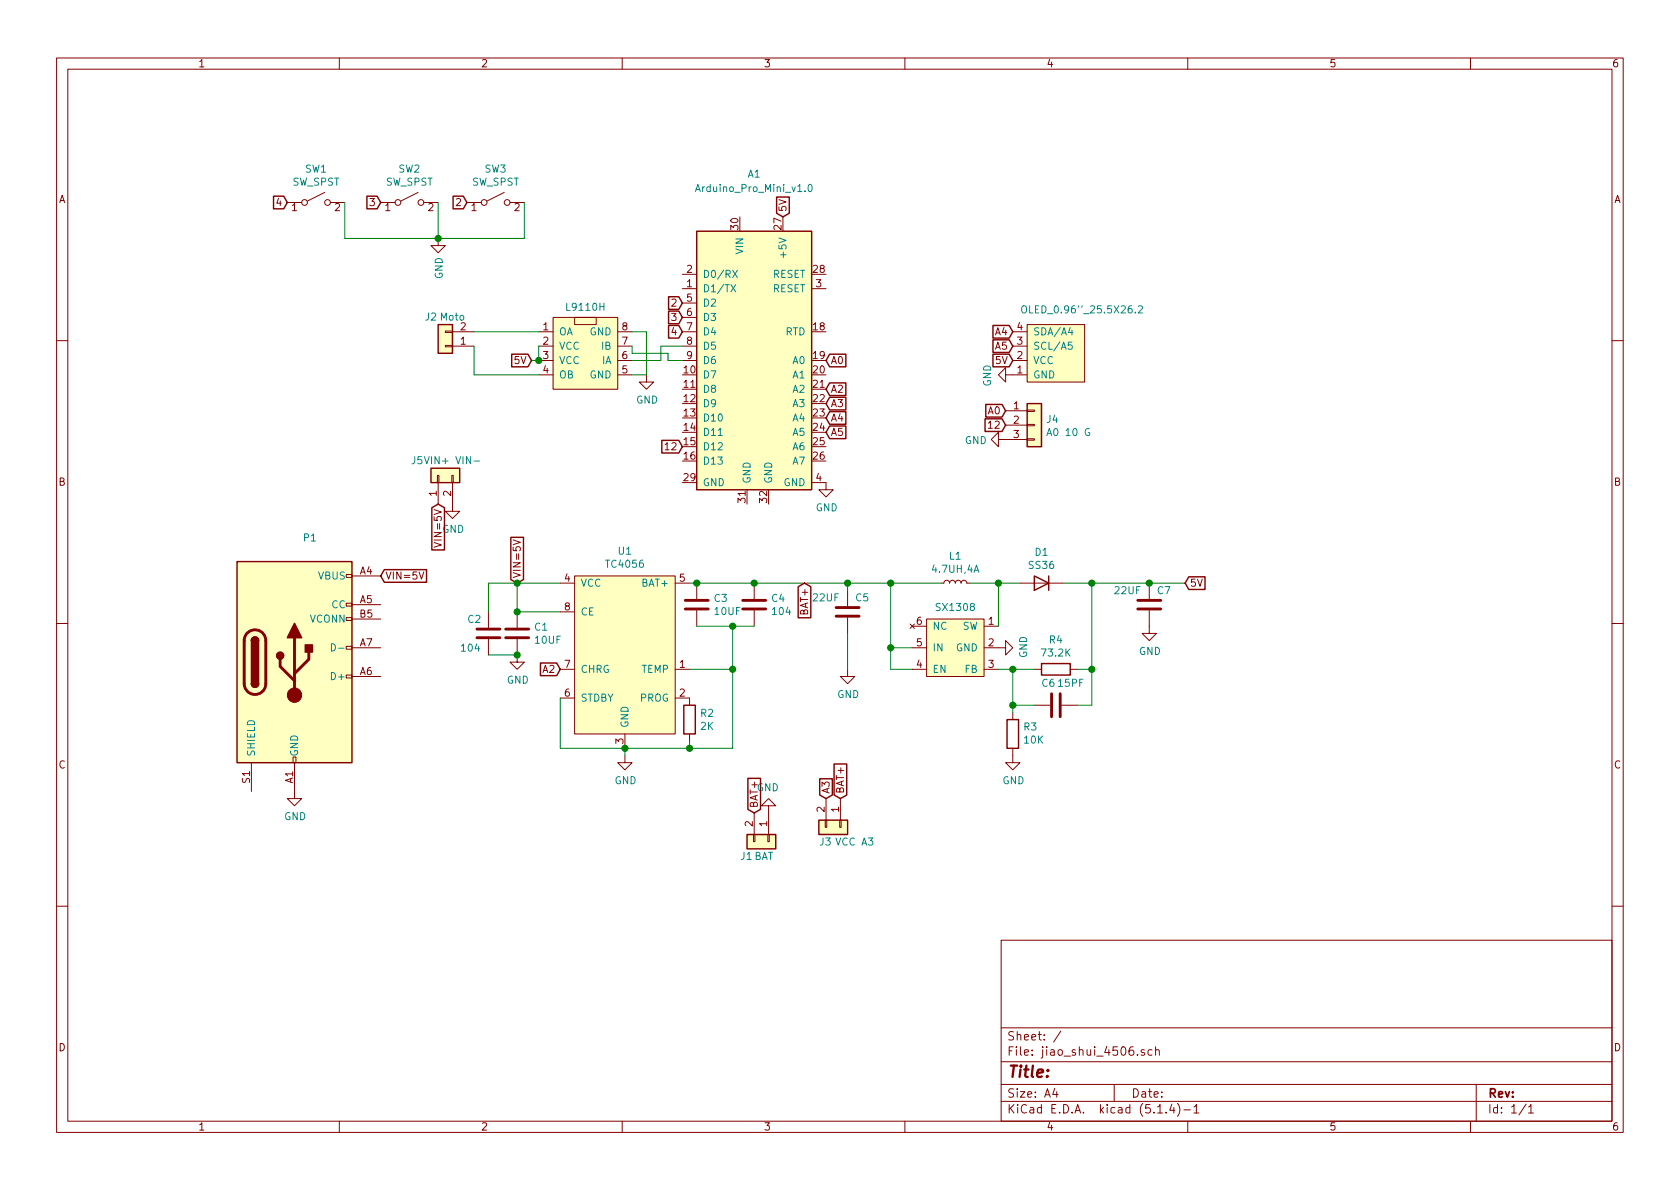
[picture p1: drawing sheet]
<svg xmlns="http://www.w3.org/2000/svg" width="297mm" height="210mm" viewBox="0 0 297 210" stroke-linecap="round" stroke-linejoin="round" font-family="sans-serif">
<g fill="none" stroke="#840000" stroke-width=".18">
<path d="M10 10.3h277v189.9h-277zM12 12.2h273v186.1h-273zM60 10.3v1.9M110 10.3v1.9M160 10.3v1.9M210 10.3v1.9M260 10.3v1.9M50.8 35.8h2.5M57.4 34l-3 1.6M58.4 35.8h2.6M67.3 35.8h2.5M73.9 34l-3 1.6"/>
<path d="M74.9 35.8h2.6M82.5 35.8h2.6M89.2 34l-3.1 1.6M90.2 35.8h2.5M77.5 42.2v1.2h1.2l-1.2 1.3-1.3-1.3h1.3M78.7 58.5h1.3v.3h-1.3zM80 58.7h3.8M95.2 58.7h2.6M97.8 56.1h11.4v12.7h-11.4zM101.6 56.1h3.8v1.3h-3.8zM109.2 58.7h2.6M120.6 58.7h2.6"/>
<path d="M120.6 51h2.6M120.6 48.5h2.6M120.6 53.6h2.6M120.6 56.1h2.6M143.5 51h2.5M179.1 58.7h2.5M181.6 57.4h10.2v10.2h-10.2zM10 60.2h2M78.7 61.1h1.3v.2h-1.3zM80 61.2h3.8M95.2 61.2h2.6M95.2 63.7h2.6"/>
<path d="M95.2 66.3h2.6M109.2 61.2h2.6M109.2 63.7h2.6M109.2 66.3h2.6M114.3 66.3v1.3h1.3l-1.3 1.2-1.3-1.2h1.3M120.6 61.2h2.6M120.6 63.7h2.6M176.5 77.7v-1.3l-1.2 1.3 1.2 1.3v-1.3h5.1M177.8 66.3v-1.3l-1.3 1.3 1.3 1.3v-1.3h3.8M177.8 72.6h3.8M177.8 75.2h3.8M179.1 61.2h2.5"/>
<path d="M179.1 63.7h2.5M181.6 77.6h1.3v.2h-1.3zM181.6 72.5h1.3v.3h-1.3zM181.6 75.1h1.3v.2h-1.3zM285 60.2h2M76.8 95.9l1.2 .5-1.2 .4M77.3 84.1h.3v1.2h-.3zM77.5 85.3v3.8M79.9 84.1h.2v1.2h-.2zM80 85.3v5.1h1.3l-1.3 1.3-1.3-1.3h1.3M90.7 95.5l1.3 .4-1.3 .4M143.5 85.3h2.5v1.3h1.3l-1.3 1.3-1.2-1.3h1.2"/>
<path d="M10 110.3h2M61.2 119.4h1v.5h-1zM61.2 114.3h1v.5h-1zM61.2 109.2h1v.5h-1zM61.2 106.7h1v.5h-1zM61.2 101.6h1v.5h-1zM62.2 114.5h5.1M62.2 101.8h5.1M62.2 106.9h5.1M62.2 119.6h5.1M62.2 109.5h5.1M74.1 101.1l.4 1.3 .4-1.3"/>
<path d="M86.4 108.2v2.8M86.4 113v2.8M91.4 113v4.1h1.3l-1.3 1.3-1.2-1.3h1.2M91.4 108.2v2.8M99.1 118.4h2.5M99.1 103.1h2.5M99.1 108.2h2.5M101.6 101.8h17.8v28h-17.8zM119.4 118.4h2.5M119.4 103.1h2.5M123.2 103.1v2.8M123.2 107.9v2.8"/>
<path d="M133.3 103.1v2.8M133.3 107.9v2.8M149.9 118.4v1.2h1.2l-1.2 1.3-1.3-1.3h1.3M149.9 104.4v2.8M149.9 109.2v2.8M160.9 110.4l.8 .7M161.3 110.7h2.5M161.3 114.5h2.5M161.3 118.4h2.5M161.7 110.4l-.8 .7M163.8 109.5h10.2v10.1h-10.2zM166.4 103.1h.5l.1-.3 .3-.2 .4 .1 .2 .4 .1-.3 .3-.2 .4 .1 .2 .4 .1-.3 .3-.2 .4 .1 .2 .4 .2-.3 .2-.2 .5 .1 .1 .4h.5"/>
<path d="M174 114.5h3.8v-1.2l1.3 1.2-1.3 1.3v-1.3M174 110.7h2.5M174 118.4h2.5M180.3 103.1h7.7M182.9 118.4h1.2M189.2 118.4h1.3M203.2 107.9v4.1h1.3l-1.3 1.3-1.3-1.3h1.3M203.2 103.1v2.8M285 110.3h2M44.4 134.9v5M51.8 133.9h.5v1h-.5zM52.1 134.9v6.3h1.2l-1.2 1.3-1.3-1.3h1.3"/>
<path d="M99.1 123.4h2.5M110.5 133.6v1.3h1.3l-1.3 1.2-1.3-1.2h1.3M110.5 129.8v2.5M119.4 123.4h2.5v1.3M121.9 129.8v1.3M179.1 132.3v2.6h1.2l-1.2 1.2-1.3-1.2h1.3M179.1 126v1.2M182.9 124.7h2.8M187.7 124.7h2.8M133.2 147.6h.3v1.2h-.3zM133.3 143.8v3.8M135.8 147.6h.2v1.2h-.2z"/>
<path d="M135.9 142.5h1.3l-1.3-1.3-1.3 1.3h1.3v5.1M145.9 145h.3v1.3h-.3zM146 141.2v3.8M148.5 145h.2v1.3h-.2zM148.6 141.2v3.8M10 160.2h2M177 166.3h108v32h-108zM285 160.2h2M60 198.3v1.9M110 198.3v1.9M160 198.3v1.9M177 194.8h108"/>
<path d="M177 191.8h108M177 187.8h108M177 181.8h108M186.5 192.5l-.4 1h1M186.8 193v1M187.6 182.3l-1.3 2M197 191.8v3M201.1 186.5v.1M202.3 185.7a.37 .37 0 0 0-.5 .1v.2l.5 .2 .1 .1-.2 .3-.4-.1M203.7 185.7l-.4-.1-.3 .3v.6l.3 .1 .4-.1M204.3 185.7h.1a.37 .37 0 0 1 .6 .1v.8M204.3 185.1v1.5"/>
<path d="M204.7 196.8h.8M206.2 196.7v.1M207.2 195.2l-.4 1.1h.9M207.5 195.8v1M208.2 195.1a1.71 1.71 0 0 1 0 2.3M209.3 196.3h1.2M210 198.3v1.9M211.1 195.8l.4-.5v1.5M211.1 196.8h.9M260 198.3v1.9M261 191.8v6.5M269.8 195.2l-1.2 2"/>
<path d="M270.3 195.8l.4-.5v1.5M270.3 196.8h.8"/>
<circle cx="53.8" cy="35.8" r=".51"/>
<circle cx="57.9" cy="35.8" r=".51"/>
<circle cx="70.4" cy="35.8" r=".51"/>
<circle cx="74.4" cy="35.8" r=".51"/>
<circle cx="85.6" cy="35.8" r=".51"/>
<circle cx="89.7" cy="35.8" r=".51"/>
</g>
<g fill="#ffffc2" stroke="#ffffc2" stroke-width=".18">
<path d="M163.8 109.5h10.2v10.1h-10.2z"/>
<path d="M97.8 56.1h11.4v12.7h-11.4z"/>
<path d="M77.5 57.4h2.5v5.1h-2.5z"/>
<path d="M181.6 57.4h10.2v10.2h-10.2z"/>
<path d="M181.6 71.4h2.5v7.6h-2.5z"/>
<path d="M123.2 40.9h20.3v45.7h-20.3z"/>
<path d="M101.6 101.8h17.8v28h-17.8z"/>
<path d="M76.2 82.8h5.1v2.5h-5.1z"/>
<path d="M144.8 145h5.1v2.6h-5.1z"/>
<path d="M132.1 147.6h5.1v2.5h-5.1z"/>
<path d="M41.9 99.3h20.3v35.6h-20.3z"/>
</g>
<g fill="none" stroke="#840000" stroke-width=".25">
<path d="M48.4 34.7h1.8l.6 1.1-.6 1.1h-1.8zM64.9 34.7h1.8l.6 1.1-.6 1.1h-1.8zM80.1 34.7h1.8l.6 1.1-.6 1.1h-1.8zM137.3 34.8h2.2v2.9l-1.1 .6-1.1-.6zM77.5 57.4h2.5v5.1h-2.5zM118.2 57.6h1.8l.6 1.1-.6 1.1h-1.8zM118.2 55h1.8l.6 1.1-.6 1.1h-1.8zM118.2 52.5h1.8l.6 1.1-.6 1.1h-1.8zM123.2 40.9h20.3v45.7h-20.3zM175.6 57.6h2.8l.7 1.1-.7 1.1h-2.8zM90.5 62.6h2.8l.7 1.1-.7 1.2h-2.8zM117 77.9h3l.6 1.1-.6 1.1h-3z"/>
<path d="M146.7 62.6h2.9v2.3h-2.9l-.7-1.2zM146.7 70.3h2.9v2.2h-2.9l-.7-1.1zM146.7 67.7h2.9v2.2h-2.9l-.7-1.1zM146.7 72.8h2.9v2.2h-2.9l-.7-1.1zM146.7 75.3h2.9v2.3h-2.9l-.7-1.2zM174.2 74.1h3l.6 1.1-.6 1.1h-3zM174.3 71.5h2.9l.6 1.1-.6 1.2h-2.9zM175.6 62.6h2.8l.7 1.1-.7 1.2h-2.8zM175.6 60.1h2.8l.7 1.1-.7 1.1h-2.8zM181.6 71.4h2.5v7.6h-2.5zM41.9 99.3h20.3v35.6h-20.3zM76.2 82.8h5.1v2.5h-5.1z"/>
<path d="M76.4 89.8l1.1-.7 1.1 .7v7.5h-2.2zM90.3 95h2.3v7.5l-1.2 .6-1.1-.6zM44.4 113.3a.63 .63 0 0 1 .7-.7 .63 .63 0 0 1 .6 .7M67.9 100.7h7.5v2.3h-7.5l-.6-1.2zM95.6 117.2h2.8l.7 1.2-.7 1.1h-2.8zM141.1 103.8l1.1-.7 1.2 .7v5.4h-2.3zM182.9 101.8l2.5 1.3-2.5 1.3zM184.1 117.3h5.1v2.1h-5.1zM185.4 101.8v2.6M210.2 102h2.9v2.2h-2.9l-.7-1.1zM44.4 120.9a.63 .63 0 0 0 .7 .6 .63 .63 0 0 0 .6-.6M120.9 124.7h2v5.1h-2z"/>
<path d="M132.2 137.6h2.3v5.5l-1.2 .7-1.1-.7zM144.9 137.7h2.3v2.9l-1.2 .6-1.1-.6zM147.5 135.1h2.2v5.5l-1.1 .6-1.1-.6zM178.1 127.2h2v5.1h-2zM132.1 147.6h5.1v2.5h-5.1zM144.8 145h5.1v2.6h-5.1z"/>
</g>
<g fill="none" stroke="#840000" stroke-width=".51">
<path d="M43.6 112.1a1.9 1.9 0 0 1 2.1-.6 1.9 1.9 0 0 1 1.3 1.8v7.6a1.9 1.9 0 0 1-1.9 1.9 1.9 1.9 0 0 1-1.9-1.9v-7.8l.1-.5zM49.5 116.6v1.3l2.6 2.5M52.1 112.8v10.1M54.6 115.3v1.3l-2.5 2.5M84.3 112.8h4.1M84.3 111.2h4.1M89.4 112.8h4.1M89.4 111.2h4.1M121.2 107.7h4M121.2 106.2h4M131.3 107.7h4.1M131.3 106.2h4.1"/>
<path d="M147.8 109h4.1M147.8 107.4h4.1M201.2 107.7h4M201.2 106.2h4M185.9 122.7v4M187.5 122.7v4"/>
</g>
<g fill="none" stroke="#008484" stroke-width=".18">
<path d="M143 32.7l.2-.1a.67 .67 0 0 1 .4 .6 .67 .67 0 0 1-.4 .7l-.2-.1-.1-.4zM129.2 50.3l.9 1.3M129.5 47.8l.9 1.3M130.1 50.3l-.9 1.3M130.4 47.8l-.9 1.3M180.7 54.2l.2-.1a.47 .47 0 0 1 .6 .4l-.1 .7-.2 .1h-.4a1 1 0 0 1-.1-1.1zM189.2 57.9l-.3 .9h.8M189.5 58.4v.8M201.3 54.2l.5-.1 .2 .3-.8 .9h.8M189.5 60.5h-.6l-.1 .6 .3-.1 .4 .1v.5l-.2 .2-.5-.2M192.6 75.8a.59 .59 0 0 0-.7 .6 .59 .59 0 0 0 .7 .6l.1-.5h-.3M75 80.7l.5 1.3 .4-1.3"/>
<path d="M83.8 81.5h1M58.6 113.8a.64 .64 0 0 1 .7 .7 .64 .64 0 0 1-.7 .6zM59.9 114.6h.9"/>
</g>
<g fill="#840000" stroke="#840000" stroke-width=".25">
<path d="M44.4 120.9h1.3a.63 .63 0 0 1-.6 .6 .63 .63 0 0 1-.7-.6z"/>
<path d="M44.6 112.8a.63 .63 0 0 1 .7-.1 .63 .63 0 0 1 .4 .6h-1.3z"/>
<path d="M44.4 113.3h1.3v7.6h-1.3z"/>
<path d="M54 114h1.2v1.3h-1.2z"/>
<path d="M52.1 110.2l1.2 2.6h-2.5z"/>
<circle cx="49.5" cy="115.9" r=".63"/>
</g>
<circle cx="52.1" cy="122.9" r="1.27" fill="#840000" stroke="#840000" stroke-width=".18"/>
<g fill="none" stroke="#008400" stroke-width=".18">
<path d="M61 35.8v6.4h31.7v-6.4M77.5 35.8v6.4M83.8 58.7h11.4M111.8 58.7h2.5v7.6h-2.5M83.8 61.2v5.1h11.4M95.2 61.2v2.5h-1.2M111.8 61.2v1.3h6.3v1.2h2.5M120.6 61.2h-3.8v2.5h-5M86.4 115.8h5M91.4 103.1v5.1h7.7M99.1 103.1h-12.7v5.1M121.9 103.1h44.5"/>
<path d="M121.9 118.4h7.6M123.2 110.7h10.1M129.5 110.7v21.6h-30.4v-8.9M149.9 103.1v1.3M149.9 112v6.4M157.5 103.1v15.3h3.8M157.5 114.5h3.8M171.4 103.1h8.9M176.5 103.1v7.6M176.5 118.4h6.4M179.1 118.4v7.6M188 103.1h21.5"/>
<path d="M190.5 118.4h2.5M193 103.1v21.6h-2.5M110.5 132.3v1.3M121.9 131.1v1.2M179.1 124.7h3.8"/>
</g>
<g fill="#008400" stroke="#008400" stroke-width=".25">
<circle cx="121.9" cy="132.3" r=".51"/>
<circle cx="179.1" cy="118.4" r=".51"/>
<circle cx="77.5" cy="42.2" r=".51"/>
<circle cx="129.5" cy="118.4" r=".51"/>
<circle cx="129.5" cy="110.7" r=".51"/>
<circle cx="179.1" cy="124.7" r=".51"/>
<circle cx="149.9" cy="103.1" r=".51"/>
<circle cx="91.4" cy="108.2" r=".51"/>
<circle cx="133.4" cy="103.1" r=".51"/>
<circle cx="157.5" cy="114.5" r=".51"/>
<circle cx="91.4" cy="103.1" r=".51"/>
<circle cx="193" cy="118.4" r=".51"/>
<circle cx="91.4" cy="115.8" r=".51"/>
<circle cx="157.5" cy="103.1" r=".51"/>
<circle cx="95.3" cy="63.7" r=".51"/>
<circle cx="123.2" cy="103.1" r=".51"/>
<circle cx="193" cy="103.1" r=".51"/>
<circle cx="110.5" cy="132.3" r=".51"/>
<circle cx="203.2" cy="103.1" r=".51"/>
<circle cx="176.5" cy="103.1" r=".51"/>
</g>
<text font-size="2.8" fill="#840000" x="178" y="190.5">Title:</text>
<g font-size="2.1" fill="#840000">
<text x="178" y="184">Sheet: /</text>
<text x="178" y="186.7">File: jiao_shui_4506.sch</text>
<text x="178" y="196.9">KiCad E.D.A. kicad (5.1.4)-1</text>
<text x="178" y="194.1">Size: A4</text>
<text x="200" y="194.1">Date:</text>
<text x="263" y="194.1">Rev:</text>
<text x="263" y="196.9">Id: 1/1</text>
</g>
<g font-size="1.8" fill="#840000">
<text x="35" y="11.9">1</text>
<text x="85" y="11.9">2</text>
<text x="135" y="11.9">3</text>
<text x="185" y="11.9">4</text>
<text x="235" y="11.9">5</text>
<text x="285" y="11.9">6</text>
<text x="10.4" y="35.9">A</text>
<text x="285.4" y="35.9">A</text>
<text x="49" y="36.4">4</text>
<text x="51.6" y="37.3">1</text>
<text x="59.2" y="37.3">2</text>
<text x="65.5" y="36.4">3</text>
<text x="68.1" y="37.3">1</text>
<text x="75.7" y="37.3">2</text>
<text x="80.8" y="36.4">2</text>
<text x="83.3" y="37.3">1</text>
<text x="91" y="37.3">2</text>
<text x="130.6" y="40.6" transform="rotate(-90 130.6 40.6)">30</text>
<text x="138.2" y="40.6" transform="rotate(-90 138.2 40.6)">27</text>
<text x="139.1" y="37.6" transform="rotate(-90 139.1 37.6)">5V</text>
<text x="121.4" y="50.8">1</text>
<text x="121.4" y="48.3">2</text>
<text x="121.4" y="53.3">5</text>
<text x="143.8" y="48.3">28</text>
<text x="144.3" y="50.8">3</text>
<text x="81.4" y="58.4">2</text>
<text x="96" y="58.4">1</text>
<text x="110" y="58.4">8</text>
<text x="118.9" y="59.3">4</text>
<text x="118.9" y="56.8">3</text>
<text x="118.9" y="54.2">2</text>
<text x="121.4" y="55.9">6</text>
<text x="121.4" y="58.4">7</text>
<text x="143.8" y="58.4">18</text>
<text x="176" y="59.3">A4</text>
<text x="179.9" y="58.4">4</text>
<text x="81.4" y="61">1</text>
<text x="91" y="64.4">5V</text>
<text x="96" y="61">2</text>
<text x="96" y="63.5">3</text>
<text x="110" y="63.5">6</text>
<text x="110" y="61">7</text>
<text x="121.4" y="61">8</text>
<text x="121.4" y="63.5">9</text>
<text x="143.8" y="63.5">19</text>
<text x="146.8" y="64.4">A0</text>
<text x="176" y="61.8">A5</text>
<text x="176.1" y="64.4">5V</text>
<text x="179.9" y="63.5">2</text>
<text x="179.9" y="61">3</text>
<text x="96" y="66">4</text>
<text x="110" y="66">5</text>
<text x="121" y="66">10</text>
<text x="121" y="68.6">11</text>
<text x="121" y="71.1">12</text>
<text x="143.8" y="66">20</text>
<text x="143.8" y="68.6">21</text>
<text x="143.8" y="71.1">22</text>
<text x="146.8" y="69.5">A2</text>
<text x="179.9" y="66">1</text>
<text x="121" y="73.7">13</text>
<text x="121" y="76.2">14</text>
<text x="143.8" y="73.7">23</text>
<text x="143.8" y="76.2">24</text>
<text x="146.8" y="72">A3</text>
<text x="146.8" y="74.5">A4</text>
<text x="146.8" y="77.1">A5</text>
<text x="174.8" y="73.3">A0</text>
<text x="175.1" y="75.8">12</text>
<text x="179.2" y="72.4">1</text>
<text x="179.2" y="74.9">2</text>
<text x="179.2" y="77.5">3</text>
<text x="117.9" y="79.6">12</text>
<text x="121" y="78.7">15</text>
<text x="121" y="81.3">16</text>
<text x="143.8" y="78.7">25</text>
<text x="143.8" y="81.3">26</text>
<text x="10.4" y="85.9">B</text>
<text x="77.2" y="87.7" transform="rotate(-90 77.2 87.7)">1</text>
<text x="79.8" y="87.7" transform="rotate(-90 79.8 87.7)">2</text>
<text x="121" y="85.1">29</text>
<text x="131.8" y="88.8" transform="rotate(-90 131.8 88.8)">31</text>
<text x="135.6" y="88.8" transform="rotate(-90 135.6 88.8)">32</text>
<text x="144.3" y="85.1">4</text>
<text x="285.4" y="85.9">B</text>
<text x="78.2" y="94.2">GND</text>
<text x="63.7" y="101.6">A4</text>
<text x="78.1" y="96.1" transform="rotate(-90 78.1 96.1)">VIN=5V</text>
<text x="63.7" y="106.7">A5</text>
<text x="68.1" y="102.5">VIN=5V</text>
<text x="92.1" y="102.3" transform="rotate(-90 92.1 102.3)">VIN=5V</text>
<text x="99.8" y="102.9">4</text>
<text x="99.8" y="107.9">8</text>
<text x="120.2" y="102.9">5</text>
<text x="210.3" y="103.8">5V</text>
<text x="63.7" y="109.2">B5</text>
<text x="142.9" y="108.6" transform="rotate(-90 142.9 108.6)">BAT+</text>
<text x="162.1" y="110.5">6</text>
<text x="174.8" y="110.5">1</text>
<text x="63.7" y="119.4">A6</text>
<text x="63.7" y="114.3">A7</text>
<text x="96" y="119">A2</text>
<text x="99.8" y="118.1">7</text>
<text x="120.2" y="118.1">1</text>
<text x="162.1" y="118.1">4</text>
<text x="162.1" y="114.3">5</text>
<text x="174.8" y="114.3">2</text>
<text x="174.8" y="118.1">3</text>
<text x="99.8" y="123.2">6</text>
<text x="120.2" y="123.2">2</text>
<text x="110.2" y="131.5" transform="rotate(-90 110.2 131.5)">3</text>
<text x="10.4" y="135.9">C</text>
<text x="285.4" y="135.9">C</text>
<text x="44.2" y="138.5" transform="rotate(-90 44.2 138.5)">S1</text>
<text x="51.8" y="138.5" transform="rotate(-90 51.8 138.5)">A1</text>
<text x="133.8" y="139.9">GND</text>
<text x="134" y="143" transform="rotate(-90 134 143)">BAT+</text>
<text x="145.8" y="143.6" transform="rotate(-90 145.8 143.6)">2</text>
<text x="146.7" y="140.4" transform="rotate(-90 146.7 140.4)">A3</text>
<text x="148.3" y="143.6" transform="rotate(-90 148.3 143.6)">1</text>
<text x="149.2" y="140.4" transform="rotate(-90 149.2 140.4)">BAT+</text>
<text x="133.1" y="146.1" transform="rotate(-90 133.1 146.1)">2</text>
<text x="135.6" y="146.1" transform="rotate(-90 135.6 146.1)">1</text>
<text x="10.4" y="185.9">D</text>
<text x="285.4" y="185.9">D</text>
<text x="35" y="199.9">1</text>
<text x="85" y="199.9">2</text>
<text x="135" y="199.9">3</text>
<text x="185" y="199.9">4</text>
<text x="235" y="199.9">5</text>
<text x="285" y="199.9">6</text>
</g>
<g font-size="1.8" fill="#008484">
<text x="51.7" y="32.8">SW_SPST</text>
<text x="54" y="30.5">SW1</text>
<text x="68.2" y="32.8">SW_SPST</text>
<text x="70.5" y="30.5">SW2</text>
<text x="83.4" y="32.8">SW_SPST</text>
<text x="85.7" y="30.5">SW3</text>
<text x="123.5" y="34">Arduino_Pro_Mini_v1.0</text>
<text x="132.2" y="31.4">A1</text>
<text x="131.4" y="44.9" transform="rotate(-90 131.4 44.9)">VIN</text>
<text x="139.1" y="45.1" transform="rotate(-90 139.1 45.1)">+5V</text>
<text x="78.3" y="49.4" transform="rotate(-90 78.3 49.4)">GND</text>
<text x="124.2" y="51.7">D1/TX</text>
<text x="124.2" y="49.1">D0/RX</text>
<text x="136.6" y="49.1">RESET</text>
<text x="136.6" y="51.7">RESET</text>
<text x="75.2" y="56.7">J2 Moto</text>
<text x="98.8" y="59.3">OA</text>
<text x="100.4" y="55">L9110H</text>
<text x="104.3" y="59.3">GND</text>
<text x="124.2" y="54.2">D2</text>
<text x="124.2" y="56.8">D3</text>
<text x="124.2" y="59.3">D4</text>
<text x="138.9" y="59.3">RTD</text>
<text x="181.7" y="55.4">OLED_0.96''_25.5X26.2</text>
<text x="182.6" y="59.3">SDA/A4</text>
<text x="98.8" y="61.8">VCC</text>
<text x="98.8" y="64.4">VCC</text>
<text x="106.4" y="64.4">IA</text>
<text x="106.4" y="61.8">IB</text>
<text x="124.2" y="61.8">D5</text>
<text x="124.2" y="64.4">D6</text>
<text x="140.2" y="64.4">A0</text>
<text x="182.6" y="64.4">VCC</text>
<text x="182.6" y="61.8">SCL/A5</text>
<text x="98.8" y="66.9">OB</text>
<text x="104.3" y="66.9">GND</text>
<text x="112.5" y="71.4">GND</text>
<text x="124.2" y="66.9">D7</text>
<text x="124.2" y="69.5">D8</text>
<text x="140.2" y="66.9">A1</text>
<text x="140.2" y="69.5">A2</text>
<text x="175.2" y="68.4" transform="rotate(-90 175.2 68.4)">GND</text>
<text x="182.6" y="66.9">GND</text>
<text x="124.2" y="72">D9</text>
<text x="124.2" y="74.5">D10</text>
<text x="124.2" y="77.1">D11</text>
<text x="140.2" y="72">A3</text>
<text x="140.2" y="74.5">A4</text>
<text x="140.2" y="77.1">A5</text>
<text x="185.1" y="74.8">J4</text>
<text x="185.7" y="77.1">A0 10 G</text>
<text x="72.8" y="82.1">J5</text>
<text x="76" y="82.1">VIN+ VIN-</text>
<text x="124.2" y="79.6">D12</text>
<text x="124.2" y="82.2">D13</text>
<text x="140.2" y="79.6">A6</text>
<text x="140.2" y="82.2">A7</text>
<text x="170.6" y="78.5">GND</text>
<text x="124.2" y="86">GND</text>
<text x="132.7" y="85.6" transform="rotate(-90 132.7 85.6)">GND</text>
<text x="136.5" y="85.6" transform="rotate(-90 136.5 85.6)">GND</text>
<text x="138.6" y="86">GND</text>
<text x="53.7" y="95.8">P1</text>
<text x="144.2" y="90.4">GND</text>
<text x="107.3" y="100.4">TC4056</text>
<text x="109.4" y="98.1">U1</text>
<text x="165" y="101.3">4.7UH,4A</text>
<text x="167.9" y="99">L1</text>
<text x="182" y="100.6">SS36</text>
<text x="183" y="98.3">D1</text>
<text x="56.3" y="102.5">VBUS</text>
<text x="58.6" y="107.6">CC</text>
<text x="102.6" y="103.8">VCC</text>
<text x="113.7" y="103.8">BAT+</text>
<text x="126.3" y="106.4">C3</text>
<text x="136.5" y="106.4">C4</text>
<text x="143.8" y="106.3">22UF</text>
<text x="151.3" y="106.3">C5</text>
<text x="197.2" y="105.1">22UF</text>
<text x="204.7" y="105.1">C7</text>
<text x="54.8" y="110.1">VCONN</text>
<text x="82.8" y="110.2">C2</text>
<text x="94.6" y="111.5">C1</text>
<text x="94.7" y="113.8">10UF</text>
<text x="102.6" y="108.8">CE</text>
<text x="126.4" y="108.8">10UF</text>
<text x="136.7" y="108.8">104</text>
<text x="164.8" y="111.4">NC</text>
<text x="165.8" y="108">SX1308</text>
<text x="170.1" y="111.4">SW</text>
<text x="185.6" y="113.8">R4</text>
<text x="81.7" y="115.2">104</text>
<text x="102.6" y="119">CHRG</text>
<text x="113.5" y="119">TEMP</text>
<text x="164.8" y="119">EN</text>
<text x="164.8" y="115.2">IN</text>
<text x="169" y="115.2">GND</text>
<text x="170.6" y="119">FB</text>
<text x="181.6" y="116.4" transform="rotate(-90 181.6 116.4)">GND</text>
<text x="184.3" y="116.1">73.2K</text>
<text x="201.4" y="115.8">GND</text>
<text x="58.9" y="120.3">D+</text>
<text x="89.6" y="120.9">GND</text>
<text x="102.6" y="124.1">STDBY</text>
<text x="113.2" y="124.1">PROG</text>
<text x="148" y="123.4">GND</text>
<text x="184.3" y="121.5">C6</text>
<text x="187.2" y="121.5">15PF</text>
<text x="111.1" y="128.8" transform="rotate(-90 111.1 128.8)">GND</text>
<text x="123.9" y="126.8">R2</text>
<text x="123.9" y="129.1">2K</text>
<text x="181.1" y="129.2">R3</text>
<text x="181.1" y="131.5">10K</text>
<text x="45.1" y="133.9" transform="rotate(-90 45.1 133.9)">SHIELD</text>
<text x="52.7" y="133.9" transform="rotate(-90 52.7 133.9)">GND</text>
<text x="108.7" y="138.7">GND</text>
<text x="177.2" y="138.7">GND</text>
<text x="50.2" y="145">GND</text>
<text x="145" y="149.5">J3 VCC A3</text>
<text x="131" y="152.1">J1 BAT</text>
</g>
</svg>
